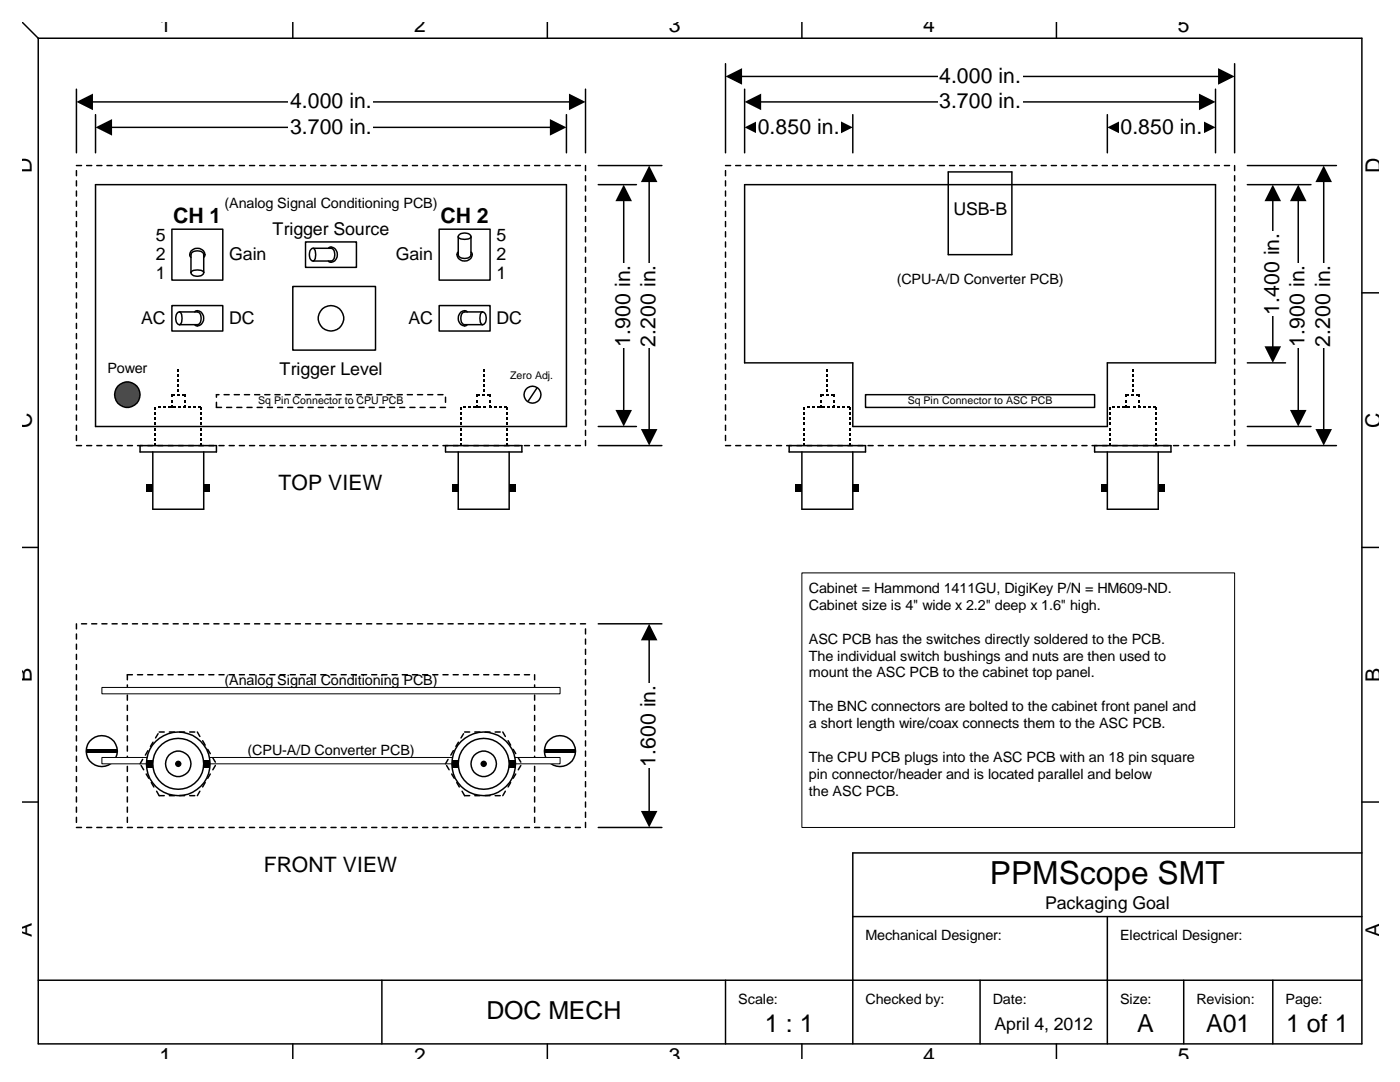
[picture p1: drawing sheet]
<svg xmlns="http://www.w3.org/2000/svg" width="279mm" height="216mm" viewBox="0 0 279 216" stroke-linecap="round" stroke-linejoin="round" font-family="sans-serif">
<g fill="none" stroke="#000" stroke-width=".3">
<path d="M15.3 33h1M15.3 34v1.1M15.3 36.1v1M15.3 38.1v1M17.3 33h1M19.1 36.8h93.9v48.3h-93.9zM19.3 33h1M21.3 33h1.1M23.4 33h1M25.4 33h1M27.4 33h1.1M29.5 33h1"/>
<path d="M31.5 33h1M33.5 33h1.1M35.6 33h1M37.6 33h1M39.6 33h1.1M41.7 33h1M43.7 33h1M45.7 33h1M47.8 33h1M49.8 33h1M51.8 33h1M53.9 33h1"/>
<path d="M55.9 33h1M57.9 33h1M60 33h1M62 33h1M64 33h1M66.1 33h1M68.1 33h1M70.1 33h1M72.1 33h1.1M74.2 33h1M76.2 33h1M78.2 33h1.1"/>
<path d="M80.3 33h1M82.3 33h1M84.3 33h1.1M86.4 33h1M88.4 33h1M90.4 33h1.1M92.5 33h1M94.5 33h1M96.5 33h1M98.6 33h1M100.6 33h1M102.6 33h1"/>
<path d="M104.7 33h1M106.7 33h1M108.7 33h1M110.8 33h1M112.8 33h1M114.8 33h1M116.9 33v1M116.9 35.1v1M116.9 37.1v1M116.9 39.1v1M119.4 36.8h7.6M15.3 40.1v1.1"/>
<path d="M15.3 42.2v1M15.3 44.2v1M15.3 46.2v1.1M15.3 48.3v1M15.3 50.3v1M15.3 52.3v1.1M15.3 54.4v1M15.3 56.4v1M15.3 58.4v1M116.9 41.2v1M116.9 43.2v1M116.9 45.2v1"/>
<path d="M116.9 47.3v1M116.9 49.3v1M116.9 51.3v1M116.9 53.4v1M116.9 55.4v1M116.9 57.4v1M116.9 59.4v1.1M15.3 60.5v1M15.3 62.5v1M15.3 64.5v1M15.3 66.6v1M15.3 68.6v1"/>
<path d="M15.3 70.6v1M15.3 72.7v1M15.3 74.7v1M15.3 76.7v1M15.3 78.8v1M116.9 61.5v1M116.9 63.5v1M116.9 65.5v1.1M116.9 67.6v1M116.9 69.6v1M116.9 71.6v1.1M116.9 73.7v1"/>
<path d="M116.9 75.7v1M116.9 77.7v1.1M116.9 79.8v1M15.3 88.9h1M15.3 80.8v1M15.3 82.8v1M15.3 84.8v1.1M15.3 86.9v1M17.3 88.9h1M19.3 88.9h1M21.3 88.9h1.1M23.4 88.9h1"/>
<path d="M25.4 88.9h1M27.4 88.9h1.1M29.5 88.9h1M31.5 88.9h1M33.5 88.9h1.1M35.6 88.9h1M37.6 88.9h1M39.6 88.9h1.1M41.7 88.9h1M43.7 88.9h1M45.7 88.9h1M47.8 88.9h1"/>
<path d="M49.8 88.9h1M51.8 88.9h1M53.9 88.9h1M55.9 88.9h1M57.9 88.9h1M60 88.9h1M62 88.9h1M64 88.9h1M66.1 88.9h1M68.1 88.9h1M70.1 88.9h1M72.1 88.9h1.1"/>
<path d="M74.2 88.9h1M76.2 88.9h1M78.2 88.9h1.1M80.3 88.9h1M82.3 88.9h1M84.3 88.9h1.1M86.4 88.9h1M88.4 88.9h1M90.4 88.9h1.1M92.5 88.9h1M94.5 88.9h1M96.5 88.9h1"/>
<path d="M98.6 88.9h1M100.6 88.9h1M102.6 88.9h1M104.7 88.9h1M106.7 88.9h1M108.7 88.9h1M110.8 88.9h1M112.8 88.9h1M114.8 88.9h1M116.9 81.8v1M116.9 83.8v1M116.9 85.9v1"/>
<path d="M116.9 87.9v1"/>
</g>
<path d="M34.3 45.7h10.2v10.2h-10.2z" fill-rule="evenodd" fill="#fff"/>
<path d="M34.3 45.7h10.2v10.2h-10.2zM38.1 54.4a1.23 1.23 0 0 0 1.7 .7 .9 .9 0 0 0 .9-.7M38.1 54.4a1.4 1.4 0 0 1 1.7-.5 .89 .89 0 0 1 .9 .5M38.1 51.3l-.1-.1a1.36 1.36 0 0 1 .4-1.4 1.36 1.36 0 0 1 1.4-.2 1.11 1.11 0 0 1 .9 1.7M38.1 54.4v-3.6a1.23 1.23 0 0 1 1.7-.7 .9 .9 0 0 1 .9 .7v3.6" fill="none" stroke="#000" stroke-width=".3"/>
<path d="M87.6 45.7h10.2v10.2h-10.2z" fill-rule="evenodd" fill="#fff"/>
<path d="M87.6 45.7h10.2v10.2h-10.2zM91.5 47.3a1.23 1.23 0 0 1 1.6-.8 .9 .9 0 0 1 .9 .8M91.5 47.3a1.4 1.4 0 0 0 1.6 .4 .89 .89 0 0 0 .9-.4M91.5 50.3l-.2 .1a1.36 1.36 0 0 0 .4 1.4 1.36 1.36 0 0 0 1.5 .2 1.11 1.11 0 0 0 .8-1.7M91.5 47.3v3.5a1.23 1.23 0 0 0 1.6 .7 .9 .9 0 0 0 .9-.7v-3.5" fill="none" stroke="#000" stroke-width=".3"/>
<path d="M34.3 61h10.2v5.1h-10.2z" fill-rule="evenodd" fill="#fff"/>
<path d="M34.3 61h10.2v5.1h-10.2zM35.8 62.2a1.23 1.23 0 0 0-.7 1.7 .9 .9 0 0 0 .7 .9M35.8 62.2a1.4 1.4 0 0 1 .5 1.7 .89 .89 0 0 1-.5 .9M35.8 62.2h3.6a1.23 1.23 0 0 1 .7 1.7 .9 .9 0 0 1-.7 .9h-3.6M38.9 62.2l.1-.1a1.36 1.36 0 0 1 1.4 .4 1.36 1.36 0 0 1 .2 1.5 1.11 1.11 0 0 1-1.7 .8" fill="none" stroke="#000" stroke-width=".3"/>
<path d="M43.2 78.8h45.7v2.5h-45.7z" fill-rule="evenodd" fill="#fff"/>
<g fill="none" stroke="#000" stroke-width=".3">
<path d="M43.7 78.8h-.5v.5M44.7 78.8h1M46.7 78.8h1.1M48.8 78.8h1M50.8 78.8h1M52.8 78.8h1.1M54.9 78.8h1M56.9 78.8h1M58.9 78.8h1.1M61 78.8h1M63 78.8h1M65 78.8h1.1"/>
<path d="M67.1 78.8h1M69.1 78.8h1M71.1 78.8h1M73.2 78.8h1M75.2 78.8h1M77.2 78.8h1M79.3 78.8h1M81.3 78.8h1M83.3 78.8h1M85.4 78.8h1M87.4 78.8h1M88.9 79.3v1"/>
<path d="M43.2 80.3v1h1M45.2 81.3h1M47.3 81.3h1M49.3 81.3h1M51.3 81.3h1M53.4 81.3h1M55.4 81.3h1M57.4 81.3h1M59.4 81.3h1.1M61.5 81.3h1M63.5 81.3h1M65.5 81.3h1.1"/>
<path d="M67.6 81.3h1M69.6 81.3h1M71.6 81.3h1.1M73.7 81.3h1M75.7 81.3h1M77.7 81.3h1.1M79.8 81.3h1M81.8 81.3h1M83.8 81.3h1M85.9 81.3h1M87.9 81.3h1"/>
</g>
<path d="M87.6 61h10.2v5.1h-10.2z" fill-rule="evenodd" fill="#fff"/>
<path d="M87.6 61h10.2v5.1h-10.2zM93.2 62.2l-.1-.1a1.36 1.36 0 0 0-1.4 .4 1.36 1.36 0 0 0-.2 1.5 1.11 1.11 0 0 0 1.7 .8M96.3 62.2a1.23 1.23 0 0 1 .7 1.7 .9 .9 0 0 1-.7 .9M96.3 62.2a1.4 1.4 0 0 0-.5 1.7 .89 .89 0 0 0 .5 .9M96.3 62.2h-3.6a1.23 1.23 0 0 0-.7 1.7 .9 .9 0 0 0 .7 .9h3.6" fill="none" stroke="#000" stroke-width=".3"/>
<circle cx="106.3" cy="78.8" r="1.69" fill="#fff"/>
<g fill="none" stroke="#000" stroke-width=".3">
<path d="M107.1 77.5l-1.7 2.5"/>
<circle cx="106.3" cy="78.8" r="1.69"/>
</g>
<circle cx="25.4" cy="78.8" r="2.53" fill="#4c4c4c"/>
<circle cx="25.4" cy="78.8" r="2.53" fill="none" stroke="#000" stroke-width=".3"/>
<path d="M160 114.3h86.4v50.8h-86.4z" fill-rule="evenodd" fill="#fff"/>
<path d="M160 114.3h86.4v50.8h-86.4z" fill="none" stroke="#000" stroke-width=".2"/>
<path d="M15.3 17.8v12.7M116.9 17.8v12.7M19.1 22.9v7.6M113 22.9v7.6M119.4 33h12.7M124.5 39.7v42.5M119.4 85.1h7.6M119.4 88.9h12.7" fill="none" stroke="#000" stroke-width=".3"/>
<path d="M122.8 81.8l1.7 3.3 1.6-3.3zM124.5 36.8l1.6 3.3h-3.3z" fill-rule="evenodd" fill="#000"/>
<path d="M121.7 52.5h5.6v16.9h-5.6z" fill-rule="evenodd" fill="#fff"/>
<path d="M129.6 35.9v50.1" fill="none" stroke="#000" stroke-width=".3"/>
<path d="M127.9 85.6l1.7 3.3 1.6-3.3zM129.6 33l1.6 3.3h-3.3z" fill-rule="evenodd" fill="#000"/>
<path d="M126.8 52.5h5.5v16.9h-5.5z" fill-rule="evenodd" fill="#fff"/>
<path d="M18.1 20.3h95.9" fill="none" stroke="#000" stroke-width=".3"/>
<path d="M15.3 20.3l3.3 1.7v-3.3zM113.6 18.7l3.3 1.6-3.3 1.7z" fill-rule="evenodd" fill="#000"/>
<path d="M57.6 17.5h16.9v5.6h-16.9z" fill-rule="evenodd" fill="#fff"/>
<path d="M21.9 25.4h88.3" fill="none" stroke="#000" stroke-width=".3"/>
<path d="M19.1 25.4l3.3 1.7v-3.3zM109.7 23.8l3.3 1.6-3.3 1.7z" fill-rule="evenodd" fill="#000"/>
<path d="M57.6 22.6h16.9v5.6h-16.9z" fill-rule="evenodd" fill="#fff"/>
<g fill="none" stroke="#000" stroke-width=".3">
<path d="M4.5 4.5l3.1 3.1M7.6 7.6h264.2v200.7h-264.2zM58.4 4.5v3.1M109.2 4.5v3.1M160 4.5v3.1M210.8 4.5v3.1M271.8 58.4h3.4M4.5 109.2h3.1M271.8 109.2h3.4M4.5 160h3.1M271.8 170.2h-101.6v38.1M271.8 160h3.4"/>
<path d="M7.6 195.6h264.2M76.2 195.6v12.7M144.8 195.6v12.7M170.2 182.9h101.6M195.6 195.6v12.7M221 182.9v25.4M236.2 195.6v12.7M254 195.6v12.7M58.4 208.3v3M109.2 208.3v3M160 208.3v3M210.8 208.3v3"/>
</g>
<path d="M58.4 57.2h16.5v12.7h-16.5z" fill-rule="evenodd" fill="#fff"/>
<path d="M58.4 57.2h16.5v12.7h-16.5z" fill="none" stroke="#000" stroke-width=".3"/>
<circle cx="66.1" cy="63.5" r="2.53" fill="#fff"/>
<circle cx="66.1" cy="63.5" r="2.53" fill="none" stroke="#000" stroke-width=".3"/>
<path d="M61 48.3h10.1v5.1h-10.1z" fill-rule="evenodd" fill="#fff"/>
<path d="M61 48.3h10.1v5.1h-10.1zM62.5 49.5a1.23 1.23 0 0 0-.7 1.7 .9 .9 0 0 0 .7 .9M62.5 49.5a1.4 1.4 0 0 1 .5 1.7 .89 .89 0 0 1-.5 .9M62.5 49.5h3.6a1.23 1.23 0 0 1 .7 1.7 .9 .9 0 0 1-.7 .9h-3.6M65.5 49.5l.1-.1a1.36 1.36 0 0 1 1.5 .4 1.36 1.36 0 0 1 .2 1.5 1.11 1.11 0 0 1-1.8 .8M28 88.9h15.2v1.3h-15.2zM30.5 90.2v11.4h10.2v-11.4M88.9 88.9h15.3v1.3h-15.3zM91.5 90.2v11.4h10.1v-11.4" fill="none" stroke="#000" stroke-width=".3"/>
<g fill="#000">
<path d="M34.2 78.8h.2v.5h-.2z" fill-rule="evenodd"/>
<path d="M34.2 79.8h.2v.5h-.2z" fill-rule="evenodd"/>
<path d="M34.3 78.6h.5v.3h-.5z" fill-rule="evenodd"/>
<path d="M35.3 78.6h.5v.3h-.5z" fill-rule="evenodd"/>
<path d="M35.4 73.7h.3v.5h-.3z" fill-rule="evenodd"/>
<path d="M35.4 74.7h.3v.5h-.3z" fill-rule="evenodd"/>
<path d="M35.4 75.7h.3v.5h-.3z" fill-rule="evenodd"/>
<path d="M35.4 76.7h.3v.5h-.3z" fill-rule="evenodd"/>
<path d="M35.4 77.7h.3v.5h-.3z" fill-rule="evenodd"/>
<path d="M36.3 78.6h.5v.3h-.5z" fill-rule="evenodd"/>
<path d="M36.7 78.8h.3v.5h-.3z" fill-rule="evenodd"/>
<path d="M36.7 79.8h.3v.5h-.3z" fill-rule="evenodd"/>
<path d="M95.1 78.8h.3v.5h-.3z" fill-rule="evenodd"/>
<path d="M95.1 79.8h.3v.5h-.3z" fill-rule="evenodd"/>
<path d="M95.3 78.6h.5v.3h-.5z" fill-rule="evenodd"/>
<path d="M96.3 78.6h.5v.3h-.5z" fill-rule="evenodd"/>
<path d="M96.4 73.7h.3v.5h-.3z" fill-rule="evenodd"/>
<path d="M96.4 74.7h.3v.5h-.3z" fill-rule="evenodd"/>
<path d="M96.4 75.7h.3v.5h-.3z" fill-rule="evenodd"/>
<path d="M96.4 76.7h.3v.5h-.3z" fill-rule="evenodd"/>
<path d="M96.4 77.7h.3v.5h-.3z" fill-rule="evenodd"/>
<path d="M97.3 78.6h.5v.3h-.5z" fill-rule="evenodd"/>
<path d="M97.7 78.8h.2v.5h-.2z" fill-rule="evenodd"/>
<path d="M97.7 79.8h.2v.5h-.2z" fill-rule="evenodd"/>
<path d="M29.2 96.6h1.3v1.4h-1.3z" fill-rule="evenodd"/>
<path d="M30.9 81.3h.2v.5h-.2z" fill-rule="evenodd"/>
<path d="M30.9 82.3h.2v.5h-.2z" fill-rule="evenodd"/>
<path d="M30.9 83.3h.2v.5h-.2z" fill-rule="evenodd"/>
<path d="M30.9 84.3h.2v.5h-.2z" fill-rule="evenodd"/>
<path d="M30.9 85.4h.2v.5h-.2z" fill-rule="evenodd"/>
<path d="M30.9 86.4h.2v.5h-.2z" fill-rule="evenodd"/>
<path d="M30.9 87.4h.2v.5h-.2z" fill-rule="evenodd"/>
<path d="M30.9 88.4h.2v.5h-.2z" fill-rule="evenodd"/>
<path d="M31.5 81.2h.5v.2h-.5z" fill-rule="evenodd"/>
<path d="M32.5 81.2h.5v.2h-.5z" fill-rule="evenodd"/>
<path d="M33.5 81.2h.5v.2h-.5z" fill-rule="evenodd"/>
<path d="M34.2 80.8h.2v.5h-.2z" fill-rule="evenodd"/>
<path d="M34.6 81.2h.5v.2h-.5z" fill-rule="evenodd"/>
<path d="M35.6 81.2h.5v.2h-.5z" fill-rule="evenodd"/>
<path d="M36.6 81.2h.5v.2h-.5z" fill-rule="evenodd"/>
<path d="M36.7 80.8h.3v.5h-.3z" fill-rule="evenodd"/>
<path d="M37.6 81.2h.5v.2h-.5z" fill-rule="evenodd"/>
<path d="M38.6 81.2h.5v.2h-.5z" fill-rule="evenodd"/>
<path d="M39.6 81.2h.5v.2h-.5z" fill-rule="evenodd"/>
<path d="M40 81.3h.3v.5h-.3z" fill-rule="evenodd"/>
<path d="M40 82.3h.3v.5h-.3z" fill-rule="evenodd"/>
<path d="M40 83.3h.3v.5h-.3z" fill-rule="evenodd"/>
<path d="M40 84.3h.3v.5h-.3z" fill-rule="evenodd"/>
<path d="M40 85.4h.3v.5h-.3z" fill-rule="evenodd"/>
<path d="M40 86.4h.3v.5h-.3z" fill-rule="evenodd"/>
<path d="M40 87.4h.3v.5h-.3z" fill-rule="evenodd"/>
<path d="M40 88.4h.3v.5h-.3z" fill-rule="evenodd"/>
<path d="M40.7 96.6h1.2v1.4h-1.2z" fill-rule="evenodd"/>
<path d="M90.2 96.6h1.3v1.4h-1.3z" fill-rule="evenodd"/>
<path d="M91.8 81.3h.3v.5h-.3z" fill-rule="evenodd"/>
<path d="M91.8 82.3h.3v.5h-.3z" fill-rule="evenodd"/>
<path d="M91.8 83.3h.3v.5h-.3z" fill-rule="evenodd"/>
<path d="M91.8 84.3h.3v.5h-.3z" fill-rule="evenodd"/>
<path d="M91.8 85.4h.3v.5h-.3z" fill-rule="evenodd"/>
<path d="M91.8 86.4h.3v.5h-.3z" fill-rule="evenodd"/>
<path d="M91.8 87.4h.3v.5h-.3z" fill-rule="evenodd"/>
<path d="M91.8 88.4h.3v.5h-.3z" fill-rule="evenodd"/>
<path d="M92.5 81.2h.5v.2h-.5z" fill-rule="evenodd"/>
<path d="M93.5 81.2h.5v.2h-.5z" fill-rule="evenodd"/>
<path d="M94.5 81.2h.5v.2h-.5z" fill-rule="evenodd"/>
<path d="M95.1 80.8h.3v.5h-.3z" fill-rule="evenodd"/>
<path d="M95.5 81.2h.5v.2h-.5z" fill-rule="evenodd"/>
<path d="M96.5 81.2h.5v.2h-.5z" fill-rule="evenodd"/>
<path d="M97.5 81.2h.6v.2h-.6z" fill-rule="evenodd"/>
<path d="M97.7 80.8h.2v.5h-.2z" fill-rule="evenodd"/>
<path d="M98.6 81.2h.5v.2h-.5z" fill-rule="evenodd"/>
<path d="M99.6 81.2h.5v.2h-.5z" fill-rule="evenodd"/>
<path d="M100.6 81.2h.5v.2h-.5z" fill-rule="evenodd"/>
<path d="M101 81.3h.2v.5h-.2z" fill-rule="evenodd"/>
<path d="M101 82.3h.2v.5h-.2z" fill-rule="evenodd"/>
<path d="M101 83.3h.2v.5h-.2z" fill-rule="evenodd"/>
<path d="M101 84.3h.2v.5h-.2z" fill-rule="evenodd"/>
<path d="M101 85.4h.2v.5h-.2z" fill-rule="evenodd"/>
<path d="M101 86.4h.2v.5h-.2z" fill-rule="evenodd"/>
<path d="M101 87.4h.2v.5h-.2z" fill-rule="evenodd"/>
<path d="M101 88.4h.2v.5h-.2z" fill-rule="evenodd"/>
<path d="M101.6 96.6h1.3v1.4h-1.3z" fill-rule="evenodd"/>
</g>
<path d="M15.3 124.5h101.6v40.6h-101.6z" fill-rule="evenodd" fill="#fff"/>
<g fill="none" stroke="#000" stroke-width=".3">
<path d="M15.3 124.5v1M15.3 126.5v1M15.3 128.5v1.1M15.3 130.6v1M15.3 132.6v1M15.3 134.6v1M15.3 136.7v1M15.3 138.7v1M16.3 124.5h1M18.3 124.5h1M20.3 124.5h1M22.4 124.5h1"/>
<path d="M24.4 124.5h1M25.4 136.7v1M25.4 138.7v1M26.4 124.5h1M26.4 134.6h-1v1M27.4 134.6h1.1M28.5 124.5h1M29.5 134.6h1M30.5 124.5h1M31.5 134.6h1M32.5 124.5h1M33.5 134.6h1.1"/>
<path d="M34.6 124.5h1M35.6 134.6h1M36.6 124.5h1M37.6 134.6h1M38.6 124.5h1M39.6 134.6h1.1M40.7 124.5h1M41.7 134.6h1M42.7 124.5h1M43.7 134.6h1M44.7 124.5h1M45.7 134.6h1"/>
<path d="M46.7 124.5h1.1M47.8 134.6h1M48.8 124.5h1M49.8 134.6h1M50.8 124.5h1M51.8 134.6h1M52.8 124.5h1.1M53.9 134.6h1M54.9 124.5h1M55.9 134.6h1M56.9 124.5h1M57.9 134.6h1"/>
<path d="M58.9 124.5h1.1M60 134.6h1M61 124.5h1M62 134.6h1M63 124.5h1M64 134.6h1M65 124.5h1.1M66.1 134.6h1M67.1 124.5h1M68.1 134.6h1M69.1 124.5h1M70.1 134.6h1"/>
<path d="M71.1 124.5h1M72.1 134.6h1.1M73.2 124.5h1M74.2 134.6h1M75.2 124.5h1M76.2 134.6h1M77.2 124.5h1M78.2 134.6h1.1M79.3 124.5h1M80.3 134.6h1M81.3 124.5h1M82.3 134.6h1"/>
<path d="M83.3 124.5h1M84.3 134.6h1.1M85.4 124.5h1M86.4 134.6h1M87.4 124.5h1M88.4 134.6h1M89.4 124.5h1M90.4 134.6h1.1M91.5 124.5h1M92.5 134.6h1M93.5 124.5h1M94.5 134.6h1"/>
<path d="M95.5 124.5h1M96.5 134.6h1M97.5 124.5h1.1M98.6 134.6h1M99.6 124.5h1M100.6 134.6h1M101.6 124.5h1M102.6 134.6h1M103.6 124.5h1.1M104.7 134.6h1M105.7 124.5h1M106.7 134.6v1"/>
<path d="M106.7 136.7v1M106.7 138.7v1M107.7 124.5h1M109.7 124.5h1.1M111.8 124.5h1M113.8 124.5h1M115.8 124.5h1.1M116.9 125.5v1M116.9 127.5v1M116.9 129.6v1M116.9 131.6v1M116.9 133.6v1"/>
<path d="M116.9 135.6v1.1M116.9 137.7v1M116.9 139.7v1M15.3 140.7v1M15.3 142.8v1M15.3 144.8v1M15.3 146.8v1M15.3 148.9v1M15.3 150.9v1M15.3 152.9v1M15.3 155v1M15.3 157v1"/>
<path d="M15.3 159v1M25.4 140.7v1M25.4 142.8v1M25.4 144.8v1M25.4 146.8v1M25.4 148.9v1M25.4 150.9v1M25.4 152.9v1M25.4 155v1M25.4 157v1M25.4 159v1M106.7 140.7v1"/>
<path d="M106.7 142.8v1M106.7 144.8v1M106.7 146.8v1M106.7 148.9v1M106.7 150.9v1M106.7 152.9v1M106.7 155v1M106.7 157v1M106.7 159v1M116.9 141.7v1.1M116.9 143.8v1M116.9 145.8v1"/>
<path d="M116.9 147.8v1.1M116.9 149.9v1M116.9 151.9v1M116.9 153.9v1.1M116.9 156v1M116.9 158v1M15.3 165.1h1M15.3 161v1.1M15.3 163.1v1M17.3 165.1h1M19.3 165.1h1M21.3 165.1h1.1"/>
<path d="M23.4 165.1h1M25.4 165.1h1M25.4 161v1.1M25.4 163.1v1M27.4 165.1h1.1M29.5 165.1h1M31.5 165.1h1M33.5 165.1h1.1M35.6 165.1h1M37.6 165.1h1M39.6 165.1h1.1M41.7 165.1h1"/>
<path d="M43.7 165.1h1M45.7 165.1h1M47.8 165.1h1M49.8 165.1h1M51.8 165.1h1M53.9 165.1h1M55.9 165.1h1M57.9 165.1h1M60 165.1h1M62 165.1h1M64 165.1h1M66.1 165.1h1"/>
<path d="M68.1 165.1h1M70.1 165.1h1M72.1 165.1h1.1M74.2 165.1h1M76.2 165.1h1M78.2 165.1h1.1M80.3 165.1h1M82.3 165.1h1M84.3 165.1h1.1M86.4 165.1h1M88.4 165.1h1M90.4 165.1h1.1"/>
<path d="M92.5 165.1h1M94.5 165.1h1M96.5 165.1h1M98.6 165.1h1M100.6 165.1h1M102.6 165.1h1M104.7 165.1h1M106.7 165.1h1M106.7 161v1.1M106.7 163.1v1M108.7 165.1h1M110.8 165.1h1"/>
<path d="M112.8 165.1h1M114.8 165.1h1M116.9 160v1M116.9 162.1v1M116.9 164.1v1"/>
</g>
<circle cx="111.7" cy="149.9" r="3.1" fill="#fff"/>
<circle cx="111.7" cy="149.9" r="3.1" fill="none" stroke="#000" stroke-width=".3"/>
<path d="M108.7 149.5h6.1v.8h-6.1z" fill-rule="evenodd" fill="#000"/>
<circle cx="20.3" cy="149.9" r="3.1" fill="#fff"/>
<circle cx="20.3" cy="149.9" r="3.1" fill="none" stroke="#000" stroke-width=".3"/>
<path d="M17.2 149.5h6.1v.8h-6.1z" fill-rule="evenodd" fill="#000"/>
<path d="M20.3 137.2h91.5v1.2h-91.5z" fill-rule="evenodd" fill="#fff"/>
<path d="M20.3 137.2h91.5v1.2h-91.5z" fill="none" stroke="#000" stroke-width=".2"/>
<path d="M20.3 151.1h91.5v1.3h-91.5z" fill-rule="evenodd" fill="#fff"/>
<path d="M20.3 151.1h91.5v1.3h-91.5z" fill="none" stroke="#000" stroke-width=".2"/>
<circle cx="96.5" cy="152.4" r="6.3" fill="#fff"/>
<circle cx="96.5" cy="152.4" r="6.3" fill="none" stroke="#000" stroke-width=".3"/>
<circle cx="96.5" cy="152.4" r="5.1" fill="#fff"/>
<circle cx="96.5" cy="152.4" r="5.1" fill="none" stroke="#000" stroke-width=".3"/>
<circle cx="96.5" cy="152.4" r="2.53" fill="#fff"/>
<g fill="none" stroke="#000" stroke-width=".3">
<path d="M89.1 152.8l.5 .8M89.4 151.5l-.5 .9M90.1 154.4l.5 .9M90.5 149.8l-.5 .9M91.2 156.1l.5 .9M91.5 148.1l-.5 .8M92.2 157.9l.5 .9h1M92.5 146.4l-.5 .8M92.7 146.1h1M94.8 146.1h1M94.8 158.8h1M96.8 146.1h1"/>
<path d="M96.8 158.8h1M98.8 146.1h1M98.8 158.8h1M100.3 146.1l.6 .9M100.9 157.9l-.6 .9M101.4 147.8l.5 .9M101.9 156.1l-.5 .9M102.4 149.5l.5 .9M102.9 154.4l-.5 .9M103.4 151.2l.5 .9M103.9 152.8l-.5 .8"/>
<circle cx="96.5" cy="152.4" r=".5"/>
<circle cx="96.5" cy="152.4" r="2.53"/>
</g>
<g fill="#000">
<path d="M90.2 151.7h1.3v1.4h-1.3z" fill-rule="evenodd"/>
<path d="M101.6 151.7h1.3v1.4h-1.3z" fill-rule="evenodd"/>
<circle cx="96.5" cy="152.4" r=".5"/>
</g>
<circle cx="35.6" cy="152.4" r="6.3" fill="#fff"/>
<circle cx="35.6" cy="152.4" r="6.3" fill="none" stroke="#000" stroke-width=".3"/>
<circle cx="35.6" cy="152.4" r="5.1" fill="#fff"/>
<circle cx="35.6" cy="152.4" r="5.1" fill="none" stroke="#000" stroke-width=".3"/>
<circle cx="35.6" cy="152.4" r="2.53" fill="#fff"/>
<g fill="none" stroke="#000" stroke-width=".3">
<path d="M28.2 152.8l.5 .8M28.5 151.5l-.5 .9M29.2 154.4l.5 .9M29.5 149.8l-.5 .9M30.2 156.1l.5 .9M30.5 148.1l-.5 .8M31.3 157.9l.5 .9h1M31.6 146.4l-.6 .8M31.8 146.1h1M33.8 146.1h1M33.8 158.8h1M35.8 146.1h1"/>
<path d="M35.8 158.8h1M37.9 146.1h1M37.9 158.8h1M39.4 146.1l.5 .9M39.9 157.9l-.5 .9M40.4 147.8l.6 .9M41 156.1l-.6 .9M41.5 149.5l.5 .9M42 154.4l-.5 .9M42.5 151.2l.5 .9M43 152.8l-.5 .8"/>
<circle cx="35.6" cy="152.4" r=".5"/>
<circle cx="35.6" cy="152.4" r="2.53"/>
</g>
<g fill="#000">
<path d="M29.2 151.7h1.3v1.4h-1.3z" fill-rule="evenodd"/>
<path d="M40.7 151.7h1.2v1.4h-1.2z" fill-rule="evenodd"/>
<circle cx="35.6" cy="152.4" r=".5"/>
</g>
<path d="M144.8 33h101.6v55.9h-101.6z" fill-rule="evenodd" fill="#fff"/>
<g fill="none" stroke="#000" stroke-width=".3">
<path d="M144.8 33h1M144.8 34v1.1M144.8 36.1v1M144.8 38.1v1M146.8 33h1M148.9 33h1M150.9 33h1M152.9 33h1M155 33h1M157 33h1M159 33h1M161 33h1.1"/>
<path d="M163.1 33h1M165.1 33h1M167.1 33h1.1M169.2 33h1M171.2 33h1M173.2 33h1.1M175.3 33h1M177.3 33h1M179.3 33h1.1M181.4 33h1M183.4 33h1M185.4 33h1"/>
<path d="M187.5 33h1M189.5 33h1M191.5 33h1M193.6 33h1M195.6 33h1M197.6 33h1M199.7 33h1M201.7 33h1M203.7 33h1M205.8 33h1M207.8 33h1M209.8 33h1"/>
<path d="M211.8 33h1.1M213.9 33h1M215.9 33h1M217.9 33h1.1M220 33h1M222 33h1M224 33h1.1M226.1 33h1M228.1 33h1M230.1 33h1.1M232.2 33h1M234.2 33h1"/>
<path d="M236.2 33h1M238.3 33h1M240.3 33h1M242.3 33h1M244.4 33h1M246.4 33v1M246.4 35.1v1M246.4 37.1v1M246.4 39.1v1M248.9 36.8h12.7M144.8 40.1v1.1M144.8 42.2v1"/>
<path d="M144.8 44.2v1M144.8 46.2v1.1M144.8 48.3v1M144.8 50.3v1M144.8 52.3v1.1M144.8 54.4v1M144.8 56.4v1M144.8 58.4v1M246.4 41.2v1M246.4 43.2v1M246.4 45.2v1M246.4 47.3v1"/>
<path d="M246.4 49.3v1M246.4 51.3v1M246.4 53.4v1M246.4 55.4v1M246.4 57.4v1M246.4 59.4v1.1M144.8 60.5v1M144.8 62.5v1M144.8 64.5v1M144.8 66.6v1M144.8 68.6v1M144.8 70.6v1"/>
<path d="M144.8 72.7v1M144.8 74.7v1M144.8 76.7v1M144.8 78.8v1M148.6 72.4v-35.6h94v35.6M246.4 61.5v1M246.4 63.5v1M246.4 65.5v1.1M246.4 67.6v1M246.4 69.6v1M246.4 71.6v1.1M246.4 73.7v1"/>
<path d="M246.4 75.7v1M246.4 77.7v1.1M246.4 79.8v1M144.8 88.9h1M144.8 80.8v1M144.8 82.8v1M144.8 84.8v1.1M144.8 86.9v1M146.8 88.9h1M148.9 88.9h1M150.9 88.9h1M152.9 88.9h1"/>
<path d="M155 88.9h1M157 88.9h1M159 88.9h1M161 88.9h1.1M163.1 88.9h1M165.1 88.9h1M167.1 88.9h1.1M169.2 88.9h1M170.2 85.1h50.8M171.2 88.9h1M173.2 88.9h1.1M175.3 88.9h1"/>
<path d="M177.3 88.9h1M179.3 88.9h1.1M181.4 88.9h1M183.4 88.9h1M185.4 88.9h1M187.5 88.9h1M189.5 88.9h1M191.5 88.9h1M193.6 88.9h1M195.6 88.9h1M197.6 88.9h1M199.7 88.9h1"/>
<path d="M201.7 88.9h1M203.7 88.9h1M205.8 88.9h1M207.8 88.9h1M209.8 88.9h1M211.8 88.9h1.1M213.9 88.9h1M215.9 88.9h1M217.9 88.9h1.1M220 88.9h1M222 88.9h1M224 88.9h1.1"/>
<path d="M226.1 88.9h1M228.1 88.9h1M230.1 88.9h1.1M232.2 88.9h1M234.2 88.9h1M236.2 88.9h1M238.3 88.9h1M240.3 88.9h1M242.3 88.9h1M244.4 88.9h1M246.4 81.8v1M246.4 83.8v1"/>
<path d="M246.4 85.9v1M246.4 87.9v1"/>
</g>
<path d="M172.7 78.8h45.8v2.5h-45.8z" fill-rule="evenodd" fill="#fff"/>
<path d="M144.8 12.7v17.8M148.6 17.8v12.7M242.6 17.8v12.7M246.4 12.7v17.8M248.9 33h17.8M254 39.7v29.8M172.7 78.8h45.8v2.5h-45.8zM248.9 72.4h7.7M248.9 88.9h17.8" fill="none" stroke="#000" stroke-width=".3"/>
<path d="M252.4 69.1l1.6 3.3 1.7-3.3zM254 36.8l1.7 3.3h-3.3z" fill-rule="evenodd" fill="#000"/>
<path d="M251.2 46.2h5.6v16.8h-5.6z" fill-rule="evenodd" fill="#fff"/>
<path d="M264.2 35.9v50.1" fill="none" stroke="#000" stroke-width=".3"/>
<path d="M262.5 85.6l1.7 3.3 1.6-3.3zM264.2 33l1.6 3.3h-3.3z" fill-rule="evenodd" fill="#000"/>
<path d="M261.4 52.5h5.6v16.9h-5.6z" fill-rule="evenodd" fill="#fff"/>
<path d="M147.7 15.3h95.8" fill="none" stroke="#000" stroke-width=".3"/>
<path d="M144.8 15.3l3.3 1.6v-3.3zM243.1 13.6l3.3 1.7-3.3 1.6z" fill-rule="evenodd" fill="#000"/>
<path d="M187.2 12.5h16.8v5.5h-16.8z" fill-rule="evenodd" fill="#fff"/>
<path d="M151.5 20.3h88.2" fill="none" stroke="#000" stroke-width=".3"/>
<path d="M148.6 20.3l3.3 1.7v-3.3zM239.3 18.7l3.3 1.6-3.3 1.7z" fill-rule="evenodd" fill="#000"/>
<path d="M187.2 17.5h16.8v5.6h-16.8z" fill-rule="evenodd" fill="#fff"/>
<path d="M148.6 72.4h21.6v12.7M242.6 72.4h-21.6v12.7M157.5 88.9h15.2v1.3h-15.2zM160 90.2v11.4h10.2v-11.4M218.5 88.9h15.2v1.3h-15.2zM221 90.2v11.4h10.2v-11.4M119.4 124.5h12.7M129.6 127.4v34.8M119.4 165.1h12.7" fill="none" stroke="#000" stroke-width=".3"/>
<g fill="#000">
<path d="M163.7 78.8h.3v.5h-.3z" fill-rule="evenodd"/>
<path d="M163.7 79.8h.3v.5h-.3z" fill-rule="evenodd"/>
<path d="M163.8 78.6h.6v.3h-.6z" fill-rule="evenodd"/>
<path d="M164.9 78.6h.5v.3h-.5z" fill-rule="evenodd"/>
<path d="M165 73.7h.2v.5h-.2z" fill-rule="evenodd"/>
<path d="M165 74.7h.2v.5h-.2z" fill-rule="evenodd"/>
<path d="M165 75.7h.2v.5h-.2z" fill-rule="evenodd"/>
<path d="M165 76.7h.2v.5h-.2z" fill-rule="evenodd"/>
<path d="M165 77.7h.2v.5h-.2z" fill-rule="evenodd"/>
<path d="M165.9 78.6h.5v.3h-.5z" fill-rule="evenodd"/>
<path d="M166.3 78.8h.2v.5h-.2z" fill-rule="evenodd"/>
<path d="M166.3 79.8h.2v.5h-.2z" fill-rule="evenodd"/>
<path d="M224.7 78.8h.2v.5h-.2z" fill-rule="evenodd"/>
<path d="M224.7 79.8h.2v.5h-.2z" fill-rule="evenodd"/>
<path d="M224.8 78.6h.5v.3h-.5z" fill-rule="evenodd"/>
<path d="M225.8 78.6h.5v.3h-.5z" fill-rule="evenodd"/>
<path d="M225.9 73.7h.3v.5h-.3z" fill-rule="evenodd"/>
<path d="M225.9 74.7h.3v.5h-.3z" fill-rule="evenodd"/>
<path d="M225.9 75.7h.3v.5h-.3z" fill-rule="evenodd"/>
<path d="M225.9 76.7h.3v.5h-.3z" fill-rule="evenodd"/>
<path d="M225.9 77.7h.3v.5h-.3z" fill-rule="evenodd"/>
<path d="M226.8 78.6h.5v.3h-.5z" fill-rule="evenodd"/>
<path d="M227.2 78.8h.3v.5h-.3z" fill-rule="evenodd"/>
<path d="M227.2 79.8h.3v.5h-.3z" fill-rule="evenodd"/>
<path d="M158.8 96.6h1.2v1.4h-1.2z" fill-rule="evenodd"/>
<path d="M160.4 81.3h.3v.5h-.3z" fill-rule="evenodd"/>
<path d="M160.4 82.3h.3v.5h-.3z" fill-rule="evenodd"/>
<path d="M160.4 83.3h.3v.5h-.3z" fill-rule="evenodd"/>
<path d="M160.4 84.3h.3v.5h-.3z" fill-rule="evenodd"/>
<path d="M160.4 85.4h.3v.5h-.3z" fill-rule="evenodd"/>
<path d="M160.4 86.4h.3v.5h-.3z" fill-rule="evenodd"/>
<path d="M160.4 87.4h.3v.5h-.3z" fill-rule="evenodd"/>
<path d="M160.4 88.4h.3v.5h-.3z" fill-rule="evenodd"/>
<path d="M161 81.2h.6v.2h-.6z" fill-rule="evenodd"/>
<path d="M162.1 81.2h.5v.2h-.5z" fill-rule="evenodd"/>
<path d="M163.1 81.2h.5v.2h-.5z" fill-rule="evenodd"/>
<path d="M163.7 80.8h.3v.5h-.3z" fill-rule="evenodd"/>
<path d="M164.1 81.2h.5v.2h-.5z" fill-rule="evenodd"/>
<path d="M165.1 81.2h.5v.2h-.5z" fill-rule="evenodd"/>
<path d="M166.1 81.2h.5v.2h-.5z" fill-rule="evenodd"/>
<path d="M166.3 80.8h.2v.5h-.2z" fill-rule="evenodd"/>
<path d="M167.1 81.2h.6v.2h-.6z" fill-rule="evenodd"/>
<path d="M168.2 81.2h.5v.2h-.5z" fill-rule="evenodd"/>
<path d="M169.2 81.2h.5v.2h-.5z" fill-rule="evenodd"/>
<path d="M169.6 81.3h.2v.5h-.2z" fill-rule="evenodd"/>
<path d="M169.6 82.3h.2v.5h-.2z" fill-rule="evenodd"/>
<path d="M169.6 83.3h.2v.5h-.2z" fill-rule="evenodd"/>
<path d="M169.6 84.3h.2v.5h-.2z" fill-rule="evenodd"/>
<path d="M169.6 85.4h.2v.5h-.2z" fill-rule="evenodd"/>
<path d="M169.6 86.4h.2v.5h-.2z" fill-rule="evenodd"/>
<path d="M169.6 87.4h.2v.5h-.2z" fill-rule="evenodd"/>
<path d="M169.6 88.4h.2v.5h-.2z" fill-rule="evenodd"/>
<path d="M170.2 96.6h1.3v1.4h-1.3z" fill-rule="evenodd"/>
<path d="M219.7 96.6h1.3v1.4h-1.3z" fill-rule="evenodd"/>
<path d="M221.4 81.3h.2v.5h-.2z" fill-rule="evenodd"/>
<path d="M221.4 82.3h.2v.5h-.2z" fill-rule="evenodd"/>
<path d="M221.4 83.3h.2v.5h-.2z" fill-rule="evenodd"/>
<path d="M221.4 84.3h.2v.5h-.2z" fill-rule="evenodd"/>
<path d="M221.4 85.4h.2v.5h-.2z" fill-rule="evenodd"/>
<path d="M221.4 86.4h.2v.5h-.2z" fill-rule="evenodd"/>
<path d="M221.4 87.4h.2v.5h-.2z" fill-rule="evenodd"/>
<path d="M221.4 88.4h.2v.5h-.2z" fill-rule="evenodd"/>
<path d="M222 81.2h.5v.2h-.5z" fill-rule="evenodd"/>
<path d="M223 81.2h.5v.2h-.5z" fill-rule="evenodd"/>
<path d="M224 81.2h.5v.2h-.5z" fill-rule="evenodd"/>
<path d="M224.7 80.8h.2v.5h-.2z" fill-rule="evenodd"/>
<path d="M225.1 81.2h.5v.2h-.5z" fill-rule="evenodd"/>
<path d="M226.1 81.2h.5v.2h-.5z" fill-rule="evenodd"/>
<path d="M227.1 81.2h.5v.2h-.5z" fill-rule="evenodd"/>
<path d="M227.2 80.8h.3v.5h-.3z" fill-rule="evenodd"/>
<path d="M228.1 81.2h.5v.2h-.5z" fill-rule="evenodd"/>
<path d="M229.1 81.2h.5v.2h-.5z" fill-rule="evenodd"/>
<path d="M230.1 81.2h.5v.2h-.5z" fill-rule="evenodd"/>
<path d="M230.5 81.3h.3v.5h-.3z" fill-rule="evenodd"/>
<path d="M230.5 82.3h.3v.5h-.3z" fill-rule="evenodd"/>
<path d="M230.5 83.3h.3v.5h-.3z" fill-rule="evenodd"/>
<path d="M230.5 84.3h.3v.5h-.3z" fill-rule="evenodd"/>
<path d="M230.5 85.4h.3v.5h-.3z" fill-rule="evenodd"/>
<path d="M230.5 86.4h.3v.5h-.3z" fill-rule="evenodd"/>
<path d="M230.5 87.4h.3v.5h-.3z" fill-rule="evenodd"/>
<path d="M230.5 88.4h.3v.5h-.3z" fill-rule="evenodd"/>
<path d="M231.2 96.6h1.2v1.4h-1.2z" fill-rule="evenodd"/>
<path d="M127.9 161.8l1.7 3.3 1.6-3.3zM129.6 124.5l1.6 3.3h-3.3z" fill-rule="evenodd"/>
</g>
<path d="M126.8 136.4h5.5v16.8h-5.5z" fill-rule="evenodd" fill="#fff"/>
<path d="M259.1 39.7v42.5M248.9 85.1h12.7" fill="none" stroke="#000" stroke-width=".3"/>
<path d="M257.4 81.8l1.7 3.3 1.6-3.3zM259.1 36.8l1.6 3.3h-3.3z" fill-rule="evenodd" fill="#000"/>
<path d="M256.3 52.5h5.6v16.9h-5.6z" fill-rule="evenodd" fill="#fff"/>
<path d="M151.5 25.4h15.8" fill="none" stroke="#000" stroke-width=".3"/>
<path d="M148.6 25.4l3.3 1.7v-3.3zM166.9 23.8l3.3 1.6-3.3 1.7z" fill-rule="evenodd" fill="#000"/>
<path d="M151 22.6h16.8v5.6h-16.8z" fill-rule="evenodd" fill="#fff"/>
<path d="M170.2 22.9v7.6M221 22.9v7.6M223.9 25.4h15.8" fill="none" stroke="#000" stroke-width=".3"/>
<path d="M221 25.4l3.3 1.7v-3.3zM239.3 23.8l3.3 1.6-3.3 1.7z" fill-rule="evenodd" fill="#000"/>
<path d="M223.4 22.6h16.8v5.6h-16.8z" fill-rule="evenodd" fill="#fff"/>
<path d="M189.2 34.3h12.7v16.5h-12.7z" fill="none" stroke="#000" stroke-width=".3"/>
<text font-size="6.3" x="197.5" y="176.3">PPMScope SMT</text>
<g font-size="5">
<text x="97.1" y="203.4">DOC MECH</text>
<text x="152.7" y="206">1 : 1</text>
<text x="227" y="206">A</text>
<text x="240.7" y="206">A01</text>
<text x="256.7" y="206">1 of 1</text>
</g>
<g font-size="4.2">
<text x="31.8" y="6.4">1</text>
<text x="82.6" y="6.4">2</text>
<text x="133.4" y="6.4">3</text>
<text x="184.2" y="6.4">4</text>
<text x="235" y="6.4">5</text>
<text x="187.4" y="16.5">4.000 in.</text>
<text x="57.9" y="21.6">4.000 in.</text>
<text x="187.4" y="21.6">3.700 in.</text>
<text x="57.9" y="26.7">3.700 in.</text>
<text x="151.2" y="26.7">0.850 in.</text>
<text x="223.6" y="26.7">0.850 in.</text>
<text x="6.4" y="34.6" transform="rotate(-90 6.4 34.6)">D</text>
<text x="275.6" y="34.6" transform="rotate(-90 275.6 34.6)">D</text>
<text x="34.6" y="44.5">CH 1</text>
<text x="87.9" y="44.5">CH 2</text>
<text x="255.3" y="62.8" transform="rotate(-90 255.3 62.8)">1.400 in.</text>
<text x="125.7" y="69.1" transform="rotate(-90 125.7 69.1)">1.900 in.</text>
<text x="130.8" y="69.1" transform="rotate(-90 130.8 69.1)">2.200 in.</text>
<text x="260.4" y="69.1" transform="rotate(-90 260.4 69.1)">1.900 in.</text>
<text x="265.4" y="69.1" transform="rotate(-90 265.4 69.1)">2.200 in.</text>
<text x="6.4" y="85.4" transform="rotate(-90 6.4 85.4)">C</text>
<text x="275.6" y="85.4" transform="rotate(-90 275.6 85.4)">C</text>
<text x="55.6" y="97.8">TOP VIEW</text>
<text x="6.4" y="136.1" transform="rotate(-90 6.4 136.1)">B</text>
<text x="275.6" y="136.1" transform="rotate(-90 275.6 136.1)">B</text>
<text x="130.8" y="153" transform="rotate(-90 130.8 153)">1.600 in.</text>
<text x="52.6" y="174">FRONT VIEW</text>
<text x="6.4" y="186.9" transform="rotate(-90 6.4 186.9)">A</text>
<text x="275.6" y="186.9" transform="rotate(-90 275.6 186.9)">A</text>
<text x="31.8" y="212.1">1</text>
<text x="82.6" y="212.1">2</text>
<text x="133.4" y="212.1">3</text>
<text x="184.2" y="212.1">4</text>
<text x="235" y="212.1">5</text>
</g>
<g font-size="3.5">
<text x="54.4" y="46.8">Trigger Source</text>
<text x="190.3" y="43">USB-B</text>
<text x="31.1" y="51.9">2</text>
<text x="31.1" y="48.1">5</text>
<text x="45.7" y="51.9">Gain</text>
<text x="79" y="51.9">Gain</text>
<text x="99.1" y="51.9">2</text>
<text x="99.1" y="48.1">5</text>
<text x="31.1" y="55.7">1</text>
<text x="99.1" y="55.7">1</text>
<text x="28.2" y="64.6">AC</text>
<text x="45.7" y="64.6">DC</text>
<text x="81.5" y="64.6">AC</text>
<text x="99.1" y="64.6">DC</text>
<text x="55.8" y="74.7">Trigger Level</text>
<text x="208.6" y="181.4">Packaging Goal</text>
<text x="198.5" y="205.5">April 4, 2012</text>
</g>
<g font-size="2.8">
<text x="44.8" y="41.5">(Analog Signal Conditioning PCB)</text>
<text x="179" y="56.7">(CPU-A/D Converter PCB)</text>
<text x="21.4" y="74.5">Power</text>
<text x="161.4" y="118.3">Cabinet = Hammond 1411GU, DigiKey P/N = HM609-ND.</text>
<text x="161.4" y="121.6">Cabinet size is 4&quot; wide x 2.2&quot; deep x 1.6&quot; high.</text>
<text x="161.4" y="128.4">ASC PCB has the switches directly soldered to the PCB.</text>
<text x="161.4" y="131.8">The individual switch bushings and nuts are then used to</text>
<text x="44.8" y="136.8">(Analog Signal Conditioning PCB)</text>
<text x="161.4" y="135.2">mount the ASC PCB to the cabinet top panel.</text>
<text x="161.4" y="142">The BNC connectors are bolted to the cabinet front panel and</text>
<text x="161.4" y="145.3">a short length wire/coax connects them to the ASC PCB.</text>
<text x="49.4" y="150.7">(CPU-A/D Converter PCB)</text>
<text x="161.4" y="152.1">The CPU PCB plugs into the ASC PCB with an 18 pin square</text>
<text x="161.4" y="155.5">pin connector/header and is located parallel and below</text>
<text x="161.4" y="158.9">the ASC PCB.</text>
<text x="172.7" y="187.6">Mechanical Designer:</text>
<text x="223.5" y="187.6">Electrical Designer:</text>
<text x="147.3" y="200.3">Scale:</text>
<text x="172.7" y="200.3">Checked by:</text>
<text x="198.1" y="200.3">Date:</text>
<text x="223.5" y="200.3">Size:</text>
<text x="238.8" y="200.3">Revision:</text>
<text x="256.6" y="200.3">Page:</text>
</g>
<g font-size="2.1">
<text x="101.8" y="75.6">Zero Adj.</text>
<text x="51.5" y="80.7">Sq Pin Connector to CPU PCB</text>
<text x="181.2" y="80.7">Sq Pin Connector to ASC PCB</text>
</g>
</svg>
